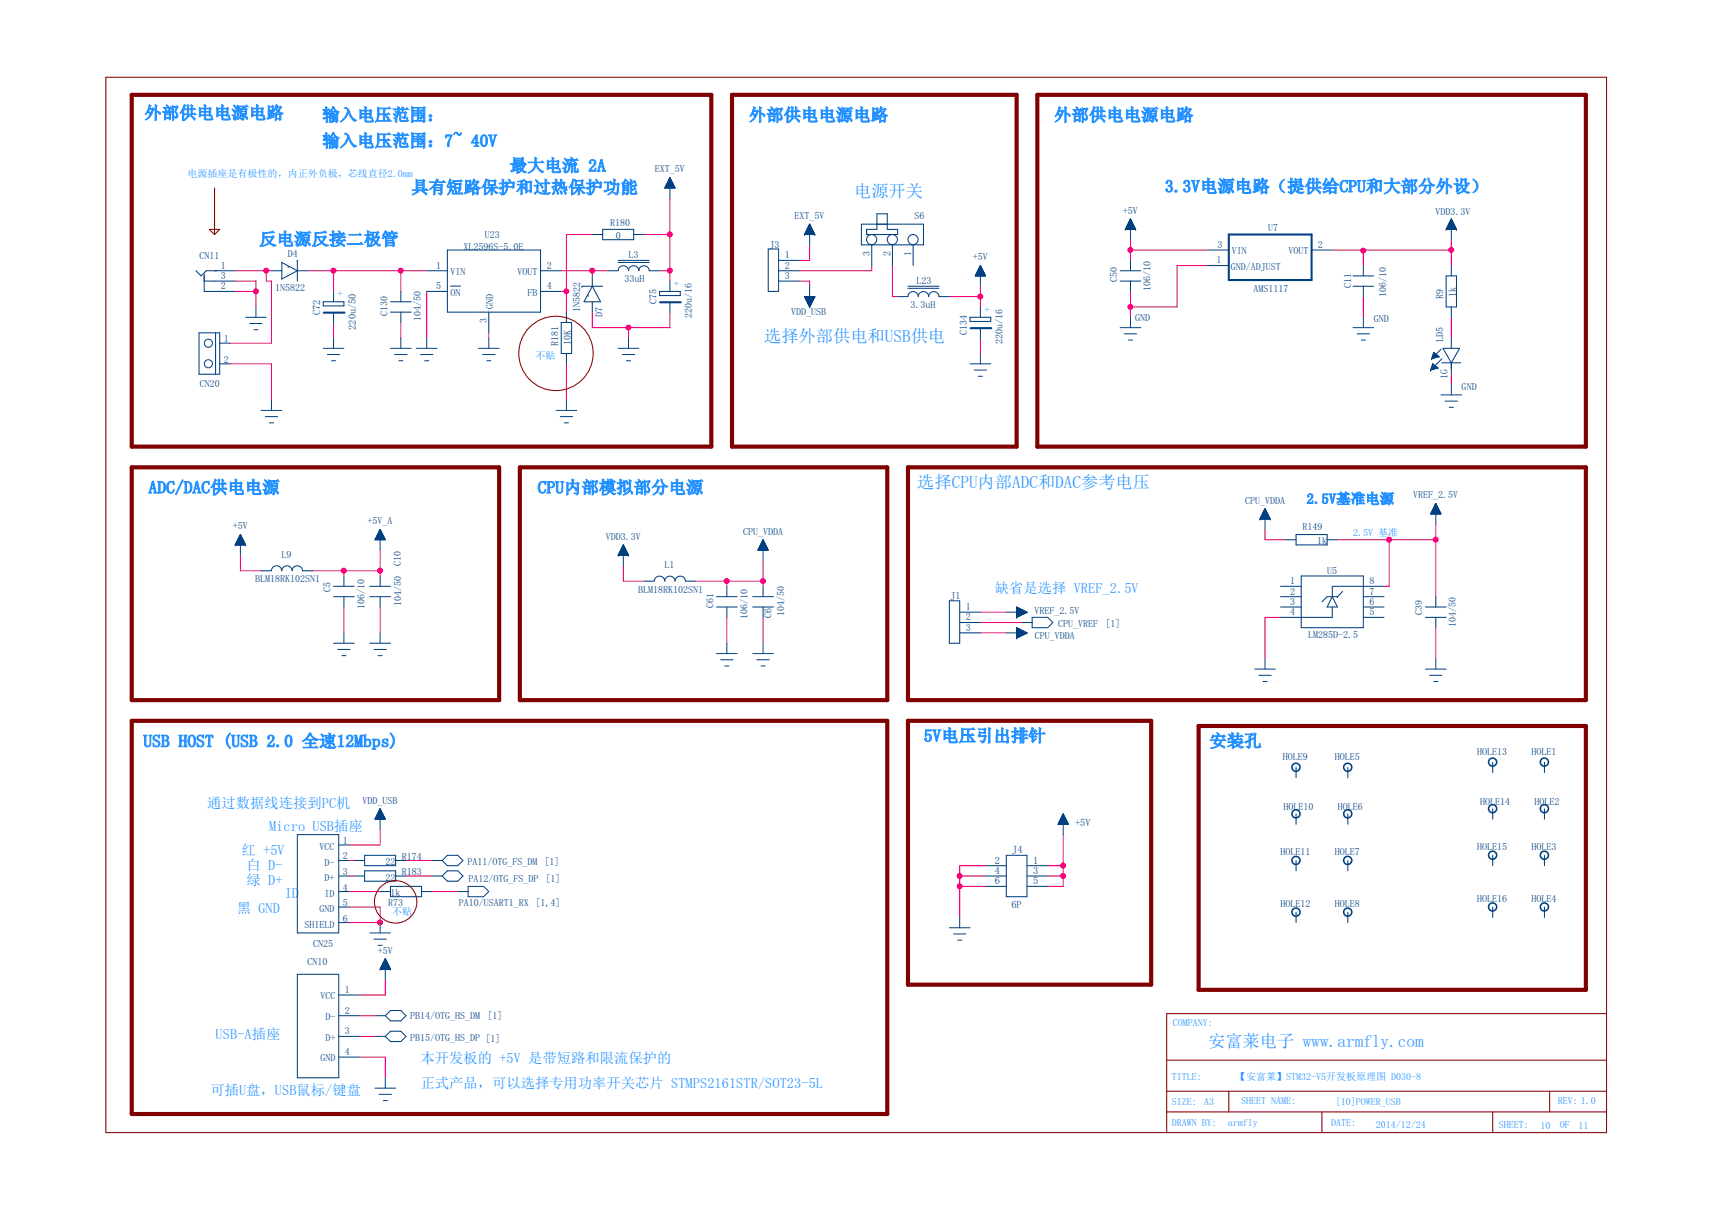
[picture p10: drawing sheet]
<svg xmlns="http://www.w3.org/2000/svg" width="420mm" height="297mm" viewBox="0 0 420 297" stroke-linecap="round" stroke-linejoin="round" font-family="sans-serif">
<g fill="none" stroke="#ff0080" stroke-width=".25">
<path d="M145.4 57.6h-6.4v19M158.1 57.6h6.3M164.4 48.7v20.3M277.4 58.8v5.1M356.2 58.8v6.4M57.7 66.5h8.9M57.7 69h5.1v6.4M57.7 71.5h5.1M65.4 66.5v2.5h1.2v15.2h-10.1M75.5 66.5h29.2M81.9 66.5v5M81.9 79.4v3.6"/>
<path d="M98.4 66.5v5M98.4 79.2v3.8M104.7 71.5v11.5M137.7 66.5h11.5M137.7 71.5h1.3M145.4 66.5v1.2M145.4 76.6v3.8h19v-3.5M161.9 66.5h2.5M196.2 69h2.5v1.3M198.7 60.1v3.8h-2.5M213.9 65.2v1.3h-17.7M219 65.2v7.6h1.3"/>
<path d="M233 72.8h7.6M240.6 70.3v5.1M277.4 71.5v6.4M277.4 61.4h19.1M296.2 65.2h-7.3v10.2h-11.5M327 61.4h29.2M334.5 61.4l.1 .2M334.6 61.4v3.8M334.6 72.8v5.1M356.2 77.9v5.1M56.5 89.3h10.1v8.9M120 81.7v1.3"/>
<path d="M139 89.3v8.9M154.3 80.4v2.6M240.6 83.2v3.6M356.2 91.9v2.5M59 136.3v3.8h5.1M93.3 135v6.4M153 138.9v3.8h5.1M187.3 137.6v6.3M310.5 130v2.5h5M328.2 132.5h24.2M340.9 132.5v11.4h-1.2M352.4 128.7v17.8"/>
<path d="M76.8 140.1h16.5M84.4 140.1v1.3M84.4 149v6.4M93.3 149v6.4M170.8 142.7h16.5M178.4 142.7v1.2M178.4 151.6v6.3M187.3 151.6v6.3M240.6 150.3h6.4M240.6 152.8h10.2M240.6 155.4h6.4M314.3 151.6h-3.8v10.1"/>
<path d="M352.4 154.1v7.6M85.7 211.2h1.2M85.7 215.1h1.2M85.7 218.9h7.6M93.3 203.6v3.8h-7.6M99.6 211.2h6.4M99.6 215.1h6.4M106 218.9h6.3M235.5 215.1h6.4M235.5 217.6h6.4M241.9 212.5h-6.4v12.7M257.1 215.1h3.8"/>
<path d="M257.1 212.5h3.8M260.9 204.9v12.7h-3.8M85.7 222.7h7.6v3.8M85.7 226.5h7.6M93.3 226.5h.1M88.2 249.3h3.8M88.2 254.4h3.8M88.2 259.5h6.4v5.1M94.6 240.5v3.8h-6.4"/>
</g>
<circle cx="277.4" cy="75.3" r=".62" fill="#ff0080"/>
<circle cx="277.4" cy="75.3" r=".62" fill="none" stroke="#ff0080" stroke-width=".25"/>
<circle cx="334.6" cy="61.5" r=".62" fill="#ff0080"/>
<circle cx="334.6" cy="61.5" r=".62" fill="none" stroke="#ff0080" stroke-width=".25"/>
<circle cx="356.2" cy="61.4" r=".62" fill="#ff0080"/>
<circle cx="356.2" cy="61.4" r=".62" fill="none" stroke="#ff0080" stroke-width=".25"/>
<circle cx="277.4" cy="61.4" r=".62" fill="#ff0080"/>
<circle cx="277.4" cy="61.4" r=".62" fill="none" stroke="#ff0080" stroke-width=".25"/>
<circle cx="178.4" cy="142.6" r=".62" fill="#ff0080"/>
<circle cx="178.4" cy="142.6" r=".62" fill="none" stroke="#ff0080" stroke-width=".25"/>
<circle cx="62.8" cy="71.5" r=".62" fill="#ff0080"/>
<circle cx="62.8" cy="71.5" r=".62" fill="none" stroke="#ff0080" stroke-width=".25"/>
<circle cx="81.8" cy="66.4" r=".62" fill="#ff0080"/>
<circle cx="81.8" cy="66.4" r=".62" fill="none" stroke="#ff0080" stroke-width=".25"/>
<circle cx="98.3" cy="66.4" r=".62" fill="#ff0080"/>
<circle cx="98.3" cy="66.4" r=".62" fill="none" stroke="#ff0080" stroke-width=".25"/>
<circle cx="240.6" cy="72.8" r=".62" fill="#ff0080"/>
<circle cx="240.6" cy="72.8" r=".62" fill="none" stroke="#ff0080" stroke-width=".25"/>
<circle cx="187.2" cy="142.6" r=".62" fill="#ff0080"/>
<circle cx="187.2" cy="142.6" r=".62" fill="none" stroke="#ff0080" stroke-width=".25"/>
<circle cx="65.3" cy="66.4" r=".62" fill="#ff0080"/>
<circle cx="65.3" cy="66.4" r=".62" fill="none" stroke="#ff0080" stroke-width=".25"/>
<circle cx="154.2" cy="80.4" r=".62" fill="#ff0080"/>
<circle cx="154.2" cy="80.4" r=".62" fill="none" stroke="#ff0080" stroke-width=".25"/>
<circle cx="145.3" cy="66.4" r=".62" fill="#ff0080"/>
<circle cx="145.3" cy="66.4" r=".62" fill="none" stroke="#ff0080" stroke-width=".25"/>
<circle cx="164.4" cy="66.4" r=".62" fill="#ff0080"/>
<circle cx="164.4" cy="66.4" r=".62" fill="none" stroke="#ff0080" stroke-width=".25"/>
<circle cx="164.4" cy="57.5" r=".62" fill="#ff0080"/>
<circle cx="164.4" cy="57.5" r=".62" fill="none" stroke="#ff0080" stroke-width=".25"/>
<circle cx="139" cy="71.5" r=".62" fill="#ff0080"/>
<circle cx="139" cy="71.5" r=".62" fill="none" stroke="#ff0080" stroke-width=".25"/>
<circle cx="340.9" cy="132.5" r=".62" fill="#ff0080"/>
<circle cx="340.9" cy="132.5" r=".62" fill="none" stroke="#ff0080" stroke-width=".25"/>
<circle cx="352.3" cy="132.5" r=".62" fill="#ff0080"/>
<circle cx="352.3" cy="132.5" r=".62" fill="none" stroke="#ff0080" stroke-width=".25"/>
<circle cx="93.3" cy="226.5" r=".62" fill="#ff0080"/>
<circle cx="93.3" cy="226.5" r=".62" fill="none" stroke="#ff0080" stroke-width=".25"/>
<circle cx="84.4" cy="140.1" r=".62" fill="#ff0080"/>
<circle cx="84.4" cy="140.1" r=".62" fill="none" stroke="#ff0080" stroke-width=".25"/>
<circle cx="93.3" cy="140.1" r=".62" fill="#ff0080"/>
<circle cx="93.3" cy="140.1" r=".62" fill="none" stroke="#ff0080" stroke-width=".25"/>
<circle cx="235.5" cy="215" r=".62" fill="#ff0080"/>
<circle cx="235.5" cy="215" r=".62" fill="none" stroke="#ff0080" stroke-width=".25"/>
<circle cx="235.5" cy="217.6" r=".62" fill="#ff0080"/>
<circle cx="235.5" cy="217.6" r=".62" fill="none" stroke="#ff0080" stroke-width=".25"/>
<circle cx="260.9" cy="212.5" r=".62" fill="#ff0080"/>
<circle cx="260.9" cy="212.5" r=".62" fill="none" stroke="#ff0080" stroke-width=".25"/>
<circle cx="260.9" cy="215" r=".62" fill="#ff0080"/>
<circle cx="260.9" cy="215" r=".62" fill="none" stroke="#ff0080" stroke-width=".25"/>
<path d="M301.6 57.6h20.3v11.1h-20.3zM79.4 76.8h5.1M162 74.2h5.1M238.2 80.6h5.1" fill="none" stroke="#004080" stroke-width=".51"/>
<g fill="none" stroke="#004080" stroke-width=".25">
<path d="M145.4 57.6h2.5M147.9 56.3h7.6v2.5h-7.6zM155.5 57.6h2.6M163.2 46.1h2.4M163.2 46v.1M163.3 46h2.3M163.3 45.9h2.3M163.4 45.7h2v.4M163.4 45.6v.5M163.4 45.6h2M163.5 45.5h1.8M163.5 45.4v.7"/>
<path d="M163.6 45.4h1.7M163.6 45.3h1.6v.8M163.7 45.1h1.4M163.7 45v1.1M163.8 45h1.3M163.8 44.9h1.2v1.2M163.8 44.7v1.4M163.9 44.8h1.1M163.9 44.7h1M163.9 44.5v1.6M163.9 44.6h1M164 44.5h.8"/>
<path d="M164 44.3v1.8M164.1 44.4h.7M164.1 44.3h.6M164.1 44.1v2M164.2 44.2h.5M164.2 44.1h.4v2M164.2 43.9v2.2M164.3 44h.3M164.3 43.9h.2M164.3 43.7v2.4M164.4 43.8h.1M164.4 43.6h.1"/>
<path d="M164.4 43.6v5.1M164.4 43.6l-1.3 2.5h2.6M164.4 43.6l1.3 2.5M164.5 43.8v2.3M164.7 44.2v1.9M164.8 44.4v1.7M164.9 44.6v1.5M165.1 45v1.1M165.2 45.2h-1.6v.9M165.3 45.4v.7M165.5 45.8h-2.1l-.1 .3M165.6 45.8v.3"/>
<path d="M197.4 57.6h.1M197.4 57.6h2.6M197.5 57.5h2.4M197.6 57.4h2.3v.2M197.6 57.3v.3M197.6 57.3h2.2M197.6 57.2h2.2v.4M197.6 57.1v.5M197.7 57.1h2M197.7 57h2v.6M197.7 56.9v.7M197.8 56.9h1.8"/>
<path d="M197.9 57.6v-.8h1.7v.8M197.9 56.7h1.6M197.9 56.6h1.6v1M197.9 56.5v1.1M198 56.5h1.4M198.1 57.6v-1.3h1.3v1.3M198.1 56.3h1.2M198.2 56.2h1.1v1.4M198.2 56h1v1.6M198.2 55.8v1.8M198.3 55.8h.8M198.4 55.8h.7v1.8"/>
<path d="M198.4 55.7v1.9M198.4 55.7h.6M198.4 55.5h.6v2.1M198.4 55.5v2.1M198.5 55.5h.4M198.6 55.3h.3v2.3M198.6 55.2v2.4M198.6 55.2h.2M198.7 55.2h.1M198.7 55v2.6M198.7 55h.1M198.7 55v5.1"/>
<path d="M198.7 55l-1.3 2.6M198.7 55l1.3 2.6M199.2 56h-1v1.6M200 57.6h.1M211.4 55h15.2v5.1h-15.2zM215.2 52.5h2.6v3.8h2.5v1.3h-7.6v-1.3h2.5zM276.2 56.3h.1M276.2 56.3h2.5M276.3 56.2h2.3M276.3 56v.3M276.3 56h2.3v.3M276.4 56h2.1"/>
<path d="M276.5 55.8h1.9M276.5 55.7v.6M276.6 55.7h1.8M276.6 55.5h1.7v.8M276.6 55.5v.8M276.6 55.5h1.6M276.7 55.3h1.5M276.7 55.2v1.1M276.7 55.2h1.5M276.8 55.2h1.3M276.9 54.9h1.1M276.9 54.8v1.5"/>
<path d="M276.9 54.8h1M277 54.7h.9M277 54.6v1.7M277.1 54.7h.8v1.6M277.1 54.5h.7M277.1 54.4v1.9M277.1 54.4h.6M277.2 54.3h.5v2M277.2 54.2v2.1M277.2 54.2h.5M277.3 54.1h.3M277.3 54v2.3"/>
<path d="M277.4 54h.2M277.4 53.9h.1M277.4 53.8v2.5M277.4 53.8h.1M277.4 53.8v5M277.4 53.8l-1.2 2.5M277.4 53.8l1.3 2.5M277.5 53.9v2.4M277.6 54.1v2.2M277.8 54.5v1.8M278 54.9v1.4M278.1 55h-1.3v1.3"/>
<path d="M278.1 55.1v1.2M278.2 55.3v1M278.4 55.7v.6M278.5 55.8h-2.1v.5M278.5 55.9v.4M278.7 56.3h.1M354.9 56.3h.1M354.9 56.3h2.6M355 56.3h2.4M355 56.2h2.4M355.1 56h2.1M355.1 55.8v.5"/>
<path d="M355.2 55.8h2M355.2 55.7v.6M355.3 55.7h1.8M355.3 55.5h1.8v.8M355.3 55.5v.8M355.4 55.5h1.6M355.4 55.3h1.5M355.4 55.2v1.1M355.5 55.2h1.4M355.5 55v1.3M355.6 55h1.2M355.6 54.9h1.1"/>
<path d="M355.6 54.8v1.5M355.7 54.8h1M355.7 54.7h.9M355.7 54.6v1.7M355.8 54.7h.8M355.8 54.5h.8M355.9 54.3h.5v2M355.9 54.2v2.1M356 54.2h.4M356.1 54.1h.3M356.1 54v2.3M356.1 54h.2"/>
<path d="M356.1 53.8l.1 5M356.1 53.9h.1M356.2 53.8h.1M356.2 53.8l-1.3 2.5M356.2 53.8l1.3 2.5M356.2 53.9v2.4M356.4 54.1v2.2M356.5 54.4h-.6l-.1 1.9M356.6 54.5v1.8M356.6 54.7v1.6M356.7 54.9v1.4M356.9 55.1v1.2"/>
<path d="M356.9 55.3v1M357.2 55.7v.6M357.2 55.9v.4M357.3 56h-2.2l-.1 .3M357.4 56.1v.2M357.5 56.3h.1M48.1 66.5l1.2 1.2 1.3-1.2h7.1M50.1 67.2v4.3h7.6M50.1 69h7.6M60.3 77.9h5.1M61.3 79.4h3M62.8 75.4v2.5"/>
<path d="M66.6 66.5h2.6M69.2 64.4l3.8 2.1-3.8 2zM70.7 65.4h.1M73 63.9h.1M73 66.5h2.5M73 63.9v5.1M79.3 74.1h5.1v1h-5.1zM81.9 71.5v2.6M81.9 76.9v2.5M95.8 76.6h5.1M95.8 74.1h5.1M98.4 71.5v2.6"/>
<path d="M98.4 76.6v2.6M104.7 66.5h5.1M104.7 71.5h5.1M109.8 61.4h22.9v15.2h-22.9zM110.6 70.2h2.4M120 76.6v5.1M132.7 66.5h5M132.7 71.5h5M137.7 79.2h2.6v7.6h-2.6zM139 76.6v2.6M142.8 70.3h.1M142.8 70.3h5.1"/>
<path d="M144.3 72.5h.1M145.4 70.3l2 3.8h-4.1zM145.4 67.7v2.6M145.4 74.1v2.5M149.2 66.5l2.5-.1a1.27 1.27 0 0 1 1.3-1.2 1.27 1.27 0 0 1 1.3 1.3 1.27 1.27 0 0 1 1.2-1.3 1.27 1.27 0 0 1 1.3 1.3 1.27 1.27 0 0 1 1.3-1.3 1.27 1.27 0 0 1 1.2 1.3h2.6M151.7 63.9h7.6M151.7 64.4h7.6M161.9 71.5h5.1v1.1h-5.1zM164.4 69v2.5M164.4 74.3v2.6M188.5 61.1h2.6v10.4h-2.6zM191.1 66.5h5.1"/>
<path d="M191.1 69h5.1M191.1 63.9h5.1M197.4 72.8h.1M197.4 72.8h2.6M197.4 72.8l1.3 2.6M197.5 72.9h2.4M197.6 72.8v.2h2.3v-.2M197.6 73.1h2.2M197.6 72.8v.4h2.2v-.4M197.7 73.3h2M197.7 72.8v.6h2v-.6M197.8 73.5h1.8"/>
<path d="M197.9 72.8v.8h1.7v-.8M197.9 73.7h1.6M197.9 72.8v1h1.6v-1M198 74h1.4M198.1 72.8v1.2h1.3v-1.2M198.1 74.1h1.2M198.2 72.8v1.5h1.1M198.2 74.3h1M198.2 72.8v1.7h1v-1.7M198.3 74.5h.8M198.4 72.8v1.8h.7M198.4 74.8h.6"/>
<path d="M198.4 72.8v2h.6M198.5 75h.4M198.6 72.8v2.3h.3M198.6 75.1h.2M198.7 72.8v2.5M198.7 75.4h.1M198.7 70.3v5.1M198.9 72.8v2.3M199 72.8v2.1M199.1 72.8v1.9M199.3 72.8v1.5M200 72.8h.1"/>
<path d="M200 72.8l-1.3 2.6M213.9 60.1v5.1M219 60.1v5.1M220.3 72.8h2.5M222.8 72.8a1.27 1.27 0 0 1 1.3-1.2 1.27 1.27 0 0 1 1.3 1.2M222.8 70.3h7.7M222.8 70.8h7.7M224.1 60.1v5.1M225.4 72.8a1.27 1.27 0 0 1 1.3-1.2 1.27 1.27 0 0 1 1.2 1.2M227.9 72.8a1.27 1.27 0 0 1 1.3-1.2 1.27 1.27 0 0 1 1.3 1.2h2.5M238.1 77.9h5.1v1h-5.1zM239.4 67.6l2.4 .1"/>
<path d="M239.4 67.6v.1M239.5 67.5h2.3M239.5 67.4h2.3v.3M239.6 67.2h2v.5M239.6 67.2v.5M239.6 67.1h2M239.7 67.7v-.7h1.8v.7M239.8 66.9h1.7M239.8 66.8h1.6v.9M239.8 66.8v.9M239.8 66.7h1.6M239.9 66.6h1.4v1.1"/>
<path d="M239.9 66.6v1.1M240 66.5h1.3M240 66.4h1.2v1.3M240 66.3v1.4M240.1 66.3h1.1M240.1 66.2h1v1.5M240.1 66.1v1.6M240.1 66.1h1M240.2 66h.8v1.7M240.2 65.9v1.8M240.3 65.9h.7M240.3 65.8h.6v1.9"/>
<path d="M240.4 65.6h.4v2.1M240.4 65.5v2.2M240.5 65.5h.3M240.5 65.4h.2v2.3M240.5 65.3v2.4M240.6 65.3h.1M240.6 65.2h.1M240.6 65.2l-1.3 2.5h2.6M240.6 65.2v5.1M240.6 75.4v2.5M240.6 65.2l1.3 2.5M240.9 65.7h-.5l-.1 2"/>
<path d="M241.7 67.4h-2.1l-.1 .3M274.9 66.5h5.1M274.9 69h5.1M277.4 63.9v2.6M277.4 69v2.5M277.4 77.9v2.5M296.2 65.2h5.1M296.5 61.4h5.1M321.9 61.4h5.1M332.1 67.7h5M332.1 70.3h5M334.6 65.2v2.5"/>
<path d="M334.6 70.3v2.5M334.6 77.9v2.5M354.9 67.7h2.6v7.7h-2.6zM356.2 65.2v2.5M356.2 75.4v2.5M48.8 81.7h5.1v10.2h-5.1zM52.9 81.7v10.2M53.9 84.2h2.6M53.9 89.3h2.6M62.3 80.9h1M66.6 98.2v2.6M79.3 85.5h5.1"/>
<path d="M80.3 87h3.1M81.4 88.6h1M81.9 83v2.5M95.8 85.5h5.1M96.8 87h3.1M97.9 88.6h1M98.4 83v2.5M102.2 85.5h5.1M103.2 87h3M104.2 88.6h1M104.7 83v2.5M117.4 85.5h5.1"/>
<path d="M118.4 87h3.1M119.5 88.6h1M120 83v2.5M139 86.8v2.5M139 98.2v2.6M151.7 85.5h5.1M152.7 87h3.1M153.7 88.6h1.1M154.3 83v2.5M238.1 89.3h5.1M239.1 90.8h3M240.1 92.4h1"/>
<path d="M240.6 80.7v2.5M240.6 86.8v2.5M274.9 80.4h5.1M275.9 82h3.1M276.9 83.5h1M332.1 80.4h5M333.1 82h3M334.1 83.5h1M351.1 90.8h.1M351.2 90.6h.9M351.3 90.3h1.6M351.4 88.1h.1"/>
<path d="M351.5 87.8h.9M351.5 89.8h.8M351.6 87.5h1.5M351.6 89.6h.3M351.6 89.3h.1M351.6 89.3v1.4M351.6 89.3l-.5 1.5M351.6 89.3l1 .8M351.7 87h.8M351.8 86.8h.4M351.9 86.5h.1M351.9 86.5l-.5 1.6"/>
<path d="M351.9 86.5l1 .8M351.9 86.5v1.4M351.9 89.5v1.1M352.1 86.7v1.1M352.1 89.7v.9M352.4 87v.8M352.4 90v.5M352.6 87.2v.5M352.6 90.1v.3M352.6 90.1l.3 .2M352.6 90.1h-1.2v.7M352.9 90.3h.1"/>
<path d="M352.9 87.3l.2 .2M352.9 87.3h-1.3v.7M352.9 87.3v.3M352.9 90.3l-1.8 .5M353.1 87.5h.1M353.1 87.5l-1.7 .6M353.6 96.9h5.1M353.7 85.7l-1.1 1.1M353.9 89.1h4.6M353.9 88.1l-2.5 2.5M354.1 85.5h4.1l-2 3.6zM354.7 98.5h3"/>
<path d="M355.7 100h1M356.2 83v2.5M356.2 89.1v2.8M356.2 94.4v2.5M64.1 100.8h5.1M65.1 102.3h3M66.1 103.8h1M136.5 100.8h5.1M137.5 102.3h3M138.5 103.8h1M57.7 133.8h.1M57.7 133.8h2.6"/>
<path d="M57.8 133.7h2.4M57.9 133.6h2.3v.2M57.9 133.5v.3M57.9 133.5h2.2M57.9 133.4h2.2v.4M57.9 133.3v.5M58 133.3h2M58 133.2h2v.6M58 133.1v.7M58.1 133.1h1.8M58.2 133.8v-.8h1.7v.8M58.2 132.9h1.6"/>
<path d="M58.2 132.8h1.6v1M58.2 132.7v1.1M58.3 132.7h1.4M58.4 133.8v-1.3h1.3v1.3M58.4 132.5h1.2M58.5 132.4h1.1v1.4M58.5 132.2h1v1.6M58.5 132v1.8M58.6 132h.8M58.7 132h.7v1.8M58.7 131.9v1.9M58.7 131.9h.6"/>
<path d="M58.7 131.7h.6v2.1M58.7 131.7v2.1M58.8 131.7h.4M58.9 131.5h.3v2.3M59 131.4h.1M59 131.2v2.6M59 131.2h.1M59 131.2v5.1M59 131.2l-1.3 2.6M59 131.2l1.3 2.6M59.1 131.4h-.2v2.4M59.5 132.2h-1v1.6"/>
<path d="M60.3 133.8h.1M92.1 132.4v.1M92.1 132.5h2.4M92.1 132.4h2.4M92.2 132.2h2.2v.3M92.3 132v.5M92.3 132h2M92.4 131.7v.8M92.4 131.9h1.8M92.4 131.7h1.8M92.5 131.5v1M92.5 131.7h1.6"/>
<path d="M92.5 131.5h1.6M92.6 131.4h1.4v1.1M92.6 131.4v1.1M92.7 131.4h1.3M92.7 131.2h1.2M92.7 131.1v1.4M92.7 131.1h1.1M92.8 131h1v1.5M92.8 130.9v1.6M92.8 130.9h1M92.9 130.7v1.8M92.9 130.9h.8"/>
<path d="M93 130.7l.7 .1v1.7M93 130.6h.6v1.9M93.1 130.3v2.2M93.1 130.4h.4M93.2 130.3h.3M93.2 130.2h.2v2.3M93.2 130.1v2.4M93.2 130.1h.1M93.3 130h.1M93.3 130l-1.3 2.5h2.6M93.3 130v5M93.3 130l1.3 2.5"/>
<path d="M93.5 130.4v2.1M93.5 130.5h-.5v2M93.9 131.2v1.3M94.1 131.6v.9M94.2 131.8v.7M94.3 132v.5M94.3 132.2h-2.1v.3M94.5 132.4v.1M151.7 136.3h.1M151.7 136.3h2.6M151.8 136.2h2.4M151.8 136.3v-.2h2.4v.2"/>
<path d="M151.9 136h2.2M151.9 135.9h2.1v.4M151.9 135.8v.5M152 135.8h2M152 135.7h2v.6M152 135.7v.6M152.1 135.6h1.8M152.1 135.5h1.8v.8M152.1 135.5v.8M152.2 135.4h1.6M152.2 135.3h1.5v1M152.2 135.3v1"/>
<path d="M152.3 135.2h1.4M152.3 135.1h1.4v1.2M152.3 135v1.3M152.4 135h1.2M152.4 134.9h1.1v1.4M152.4 134.8v1.5M152.5 134.8h1M152.5 134.7h.9v1.6M152.5 134.6v1.7M152.6 134.6h.8M152.6 134.5h.8v1.8M152.6 134.4v1.9"/>
<path d="M152.7 134.4h.6M152.7 134.3h.5v2M152.7 134.2v2.1M152.8 134.2h.4M152.9 134.1h.3v2.2M152.9 134v2.3M152.9 134h.2M152.9 133.8l.1 5.1M152.9 133.9l.1 2.4M153 133.8h.1M153 133.8l-1.3 2.5M153 133.8l1.3 2.5"/>
<path d="M154.3 136.3h.1M186 135h2.5M186 134.9v.1M186.1 134.9h2.4M186.2 134.8h2.2M186.2 134.7v.3M186.2 134.7h2.1M186.3 134.6h2v.4M186.4 134.4h1.8M186.4 135v-.7h1.8v.7M186.5 134.2h1.6v.8M186.5 134.1v.9"/>
<path d="M186.5 134.1h1.5M186.6 134h1.4M186.6 133.9v1.1M186.6 133.9h1.3M186.7 133.8h1.2v1.2M186.7 133.6v1.4M186.7 133.7h1.1M186.8 133.6h1M186.8 133.4v1.6M186.8 133.5h.9M186.9 133.4h.8M186.9 133.2v1.8"/>
<path d="M186.9 133.3h.8M187 133.2h.6M187 133v2M187 133.1h.5M187.1 133h.4v2M187.1 132.8v2.2M187.1 132.9h.3M187.2 132.8h.2M187.2 132.6v2.4M187.2 132.7h.1M187.3 132.5h.1M187.3 132.5v5.1"/>
<path d="M187.3 132.5l-1.3 2.5M187.3 132.5l1.2 2.5h-2.5M187.4 132.7v2.3M187.6 133.1v1.9M187.7 133.3v1.7M187.8 133.5v1.5M188 133.9v1.1M188.2 134.5h-1.9v.5M188.4 134.7v.3M309.2 127.4h.1M309.2 127.4h2.5M309.3 127.3h2.3"/>
<path d="M309.3 127.2v.2M309.4 127.2h2.2v.2M309.4 127.1h2.1v.3M309.4 127v.4M309.4 127h2.1M309.5 126.9h1.9M309.5 126.8v.6M309.6 126.8h1.8M309.6 126.7h1.8v.7M309.6 126.6v.8M309.7 126.6h1.6M309.7 126.4h1.5"/>
<path d="M309.8 126.3h1.3M309.9 126.1h1.1M309.9 125.9v1.5M310 125.9h1M310 125.9h.9v1.5M310 125.7v1.7M310.1 125.8h.8M310.1 125.6h.7M310.2 125.4h.5v2M310.2 125.3v2.1M310.2 125.3h.5M310.3 125.3h.3"/>
<path d="M310.3 125.1v2.3M310.4 125.1h.2M310.4 125.1h.1M310.4 124.9v2.5M310.5 124.9h.1M310.5 124.9v5.1M310.5 124.9l-1.3 2.5M310.5 124.9l1.2 2.5M310.5 125v2.4M310.6 125.2v2.2M310.8 125.6h-.6l-.1 1.8M310.8 125.6v1.8"/>
<path d="M311 126v1.4M311.1 126.2h-1.2l-.1 1.2M311.1 126.2v1.2M311.2 126.4h-1.5v1M311.2 126.4v1M311.4 126.8v.6M311.7 127.4h.1M315.5 132.5h2.6M318.1 131.2h7.6v2.6h-7.6zM325.7 132.5h2.5M351.1 126.1l2.5 .1M351.1 126v.2"/>
<path d="M351.2 125.9h2.4M351.3 126.2v-.3h2.2v.3M351.3 125.8h2.1M351.4 125.6v.6M351.4 125.6h2v.6M351.4 125.6h1.9M351.5 126.2v-.8h1.8v.8M351.5 125.3h1.8M351.6 125.3h1.6v.9M351.6 125.2v1M351.6 125.1h1.5M351.7 125v1.2"/>
<path d="M351.7 125.1h1.4v1.1M351.7 124.9h1.3M351.8 124.8h1.2v1.4M351.9 124.5v1.7M351.9 124.6h1v1.6M351.9 124.5h.9M352 124.4h.8v1.8M352 124.3v1.9M352 124.3h.8M352.1 124.2h.6v2M352.1 124.1v2.1M352.1 124.1h.5"/>
<path d="M352.2 124h.4v2.2M352.2 123.9v2.3M352.2 123.9h.3M352.3 123.8h.2v2.4M352.4 123.6h.1M352.4 123.6v5.1M352.4 123.6l1.2 2.6h-2.5zM352.4 123.7l-.1 2.5M352.9 124.8h-1.1v1.4M64.1 140.1h2.5M66.6 140.1a1.27 1.27 0 0 1 1.3-1.2 1.27 1.27 0 0 1 1.3 1.2M69.2 140.1a1.27 1.27 0 0 1 1.3-1.2 1.27 1.27 0 0 1 1.2 1.2"/>
<path d="M71.7 140.1a1.27 1.27 0 0 1 1.3-1.2 1.27 1.27 0 0 1 1.2 1.2h2.6M81.9 146.5h5M81.9 157.9h5M81.9 143.9h5M82.9 159.4h3M84.4 141.4v2.5M84.4 146.5v2.5M84.4 155.4v2.5M90.8 146.5h5M90.8 157.9h5M90.8 143.9h5M91.8 159.4h3"/>
<path d="M93.3 141.4v2.5M93.3 146.5v2.5M93.3 155.4v2.5M158.1 142.7l2.5-.1a1.27 1.27 0 0 1 1.3-1.2 1.27 1.27 0 0 1 1.2 1.3 1.27 1.27 0 0 1 1.3-1.3 1.27 1.27 0 0 1 1.3 1.3 1.27 1.27 0 0 1 1.3-1.3 1.27 1.27 0 0 1 1.2 1.3h2.6M175.8 146.5h5.1M175.8 149h5.1M178.4 143.9v2.6M178.4 149v2.6M178.4 157.9v2.5M184.7 146.5h5.1M184.7 149h5.1M187.3 143.9v2.6"/>
<path d="M187.3 149v2.6M187.3 157.9v2.5M233 147.5h2.5v10.4h-2.5zM235.5 150.3h5.1M235.5 152.8h5.1M235.5 155.4h5.1M247 150.3h5M247 155.4h5M249.5 156.6h.1M249.5 154.1h.1M249.5 151.6h.1M249.5 149h.1"/>
<path d="M249.5 149v2.6M249.5 154.1v2.5M249.5 154.1l2.5 1.3M249.5 156.5h.3M249.5 156.3h.7M249.5 156.3h.9M249.5 156.1h1.1M249.5 155.9h1.5M249.5 155.8h1.7M249.5 155.7h1.9M249.5 155.6h2.2M249.5 155.5h2.3"/>
<path d="M249.5 155.4h2.5M249.5 155.2h2.2M249.5 155.1h2M249.5 155h1.8v.7M249.5 154.9h1.7M249.5 154.8h1.4M249.5 154.7h1.2M249.5 154.6h1M249.5 154.5h.8M249.5 154.4h.6M249.5 154.3h.4v2.1M249.5 154.2h.2"/>
<path d="M249.5 149.2h.4v2.1M249.5 149.9h1.8v.8M249.5 149l2.5 1.3M249.5 151.5h.3M249.5 151.3h.5M249.5 151.2h.9M249.5 151h1.1M249.5 150.7h1.7M249.5 150.7h1.9M249.5 150.5h2.2M249.5 150.5h2.3M249.5 150.3h2.5"/>
<path d="M249.5 150.2h2.2M249.5 150h2M249.5 149.8h1.7M249.5 149.7h1.4M249.5 149.6h1.2M249.5 149.5h1M249.5 149.4h.8M249.5 149.3h.6M249.5 149.1h.2M249.7 149.1v2.4M249.7 154.2v2.3M249.8 149.2v2.2"/>
<path d="M249.8 154.3v2.2M250 154.3v2.1h-.5M250 149.3v2M250.1 149.3v2M250.1 154.4v1.9M250.2 149.4v1.8l-.7 .1M250.2 154.5v1.8M250.3 149.4v1.8M250.3 154.5v1.8M250.4 149.5v1.6M250.4 154.6v1.6M250.5 149.5v1.5"/>
<path d="M250.5 154.6v1.5M250.6 149.6v1.4M250.6 154.6v1.5M250.7 149.6v1.4M250.7 154.7v1.3M250.8 152.8h2.5M250.8 154.8v1.2h-1.3M250.8 149.7v1.2l-1.3 .1M250.9 149.7v1.1M250.9 154.8v1.1M251 149.8v1h-1.5M251 154.9v1"/>
<path d="M251.1 149.8v.9M251.1 154.9v.9M251.2 149.9v.8M251.2 155v.8M251.4 150v.6M251.4 155.1v.6M251.5 150v.5M251.5 155.1v.5M251.6 150.1v.4M251.6 155.2v.4M251.7 150.2v.3M251.7 155.2v.3"/>
<path d="M251.8 150.2v.2M251.8 155.3v.2M251.9 150.2v.1M251.9 155.3v.1M252 155.4h.1M252 150.3h.1M252 155.4l-2.5 1.2M252 150.3l-2.5 1.3M253.3 151.6h3.8l1.3 1.2-1.3 1.3h-3.8zM314.3 146.5h5.1M314.3 149h5.1M314.3 143.9h5.1"/>
<path d="M319.4 141.4h15.2v12.7h-15.2zM327 146.5l1.2 2.5h-2.5zM327 149v2.6h-12.7M328.2 146.5h.1M328.2 146.5h-2.5l-1.3 1.2M329.5 145.2l-1.3 1.3M334.6 146.5h5.1M334.6 149h5.1M334.6 151.6h5.1M339.7 143.9h-12.7v2.6M349.8 149h5.1M349.8 151.6h5.1"/>
<path d="M352.4 146.5v2.5M352.4 151.6v2.5M83.9 161h1M92.8 161h1M175.8 160.4h5.1M176.9 162h3M177.9 163.5h1M184.7 160.4h5.1M185.7 162h3.1M186.8 163.5h1M307.9 164.3h5.1M308.9 165.8h3.1"/>
<path d="M310 167.3h1M310.5 161.7v2.6M349.8 164.3h5.1M350.8 165.8h3.1M351.9 167.3h1M352.4 161.7v2.6M92.6 199.9v1.2M92.7 199.9l1.3 .1v1.1M92.7 199.8h1.2M92.7 199.7v1.4M92.7 199.7h1.1M92.8 199.6h1v1.5"/>
<path d="M92.8 199.5v1.6M92.8 199.5h1M92.9 199.4h.8M92.9 199.3v1.8M93 199.3h.7M93 199.2h.6M93 199.1v2M93 199.1h.5M93.1 199h.4M93.1 198.8v2.3M93.2 198.9h.3M93.2 198.8h.2"/>
<path d="M93.2 198.7v2.4M93.2 198.7h.1M93.3 198.6h.1M93.3 198.5v5.1M93.3 198.5l-1.3 2.6h2.6M93.3 198.5l1.3 2.6M93.4 198.8v2.3M93.5 199v2.1M93.6 199.2v1.9M93.7 199.3v1.8M93.9 199.8v1.3M260.8 199.9v2.5"/>
<path d="M260.9 199.9h.1M260.9 199.8h.1M260.9 199.8v5.1M260.9 199.8l1.3 2.6h-2.5zM318.1 188.4v2.5M318.1 199.8v2.6M330.8 188.4v2.5M330.8 199.8v2.6M366.3 187.1v2.6M366.3 198.5v2.6M379 187.1v2.6M379 198.5v2.6"/>
<path d="M73 204.9h10.1v24.1h-10.1zM83.1 207.4h2.6M83.1 211.2h2.6M83.1 215.1h2.6M83.1 218.9h2.6M86.9 211.2h2.6M86.9 215.1h2.6M89.5 210h7.6v2.5h-7.6zM89.5 213.8h7.6v2.5h-7.6zM92.1 201v.1M92.1 201h2.4M92.2 200.8h2.2v.3"/>
<path d="M92.3 200.6h2M92.3 200.5v.6M92.3 200.5h2M92.4 200.4h1.8M92.4 200.3v.8M92.4 200.3h1.8M92.5 200.2h1.6M92.5 200.1v1M92.5 200.1h1.6M92.6 200h1.4M93.3 218.9h2.5M94.1 200.2v.9"/>
<path d="M94.2 200.4v.7M94.3 200.6v.5M94.3 200.7h-2.1v.4M94.5 201v.1M95.8 217.6h7.7v2.5h-7.7zM97.1 211.2h2.5M97.1 215.1h2.5M103.5 218.9h2.5M106 211.2h2.5M106 215.1h2.5M108.5 211.2l1.3-1.2h2.5l1.3 1.2-1.3 1.3h-2.5zM108.5 215.1l1.3-1.3h2.5l1.3 1.3-1.3 1.2h-2.5z"/>
<path d="M112.3 218.9h2.6M114.9 217.6h3.8l1.3 1.3-1.3 1.2h-3.8zM241.9 215.1h5.1M241.9 217.6h5.1M241.9 212.5h5.1M247 210h5v10.1h-5zM252 215.1h5.1M252 217.6h5.1M252 212.5h5.1M259.7 202.3l2.5 .1M259.7 202.2v.2M259.8 202.1h2.3"/>
<path d="M259.8 202.4v-.3h2.3v.3M259.9 202h2.1M259.9 201.8h2v.6M259.9 201.8v.6M260 201.8h1.9M260 202.4v-.8h1.9v.8M260.1 201.5h1.7M260.1 201.5h1.6v.9M260.2 201.3h1.5v1.1M260.2 201.2v1.2M260.3 201.1h1.3M260.3 201h1.3v1.4"/>
<path d="M260.3 201v1.4M260.4 201h1.1M260.4 200.8h1v1.6M260.6 200.6h.8v1.8M260.6 200.4h.6v2M260.6 200.3v2.1M260.7 200.3h.5M260.7 200.2h.4v2.2M260.7 200.1v2.3M260.8 200.1h.3M260.8 200h.3v2.4M261.3 200.5h-.7v1.9"/>
<path d="M261.4 200.7h-.9l-.1 1.7M261.7 201.3h-1.5l-.1 1.1M318.1 211.2v2.6M330.8 211.2v2.6M366.3 210v2.5M379 210v2.5M73 239.2h10.1v25.4h-10.1zM83.1 222.7h2.6M83.1 226.5h2.6M90.8 229h5M91.8 230.5h3M92.8 232.1h1"/>
<path d="M93.3 237.9h.1M93.3 226.5v2.5M93.3 237.9h2.5M93.3 237.8h2.5M93.4 237.9v-.2h2.3v.2M93.5 237.6h2.2M93.5 237.5h2.1v.4M93.5 237.4v.5M93.5 237.4h2.1M93.6 237.3h1.9v.6M93.6 237.3v.6M93.7 237.2h1.8"/>
<path d="M93.7 237.1h1.8v.8M93.7 237.1v.8M93.8 237h1.6M93.8 236.9h1.5v1M93.9 236.7h1.3v1.2M93.9 236.6v1.3M94 236.6h1.2M94 236.5h1.1v1.4M94 236.4v1.5M94.1 236.4h1M94.1 236.3h.9v1.6M94.1 236.2v1.7"/>
<path d="M94.2 236.2h.8M94.2 236.1h.7v1.8M94.3 235.9h.5v2M94.3 235.8v2.1M94.3 235.8h.5M94.4 235.7h.3v2.2M94.4 235.6v2.3M94.5 235.6h.2M94.5 235.4l.1 5.1M94.5 235.5l.1 2.4M94.6 235.4h.1M94.6 235.4l-1.3 2.5"/>
<path d="M94.6 235.4l1.2 2.5M94.9 236h-.6l-.1 1.9M95.3 236.8h-1.5v1.1M95.8 237.9h.1M233 227.8h5.1M234 229.3h3.1M235 230.8h1M235.5 225.2v2.6M318.1 223.9v2.6M330.8 223.9v2.6M366.3 222.7v2.5M379 222.7v2.5"/>
<path d="M83.1 244.3h5.1M83.1 249.3h5.1M83.1 254.4h5.1M83.1 259.5h5.1M92 249.3h2.6M92 254.4h2.6M95.8 248.1h2.6l1.2 1.2-1.2 1.3h-2.6l-1.2-1.3zM95.8 253.2h2.6l1.2 1.2-1.2 1.3h-2.6l-1.2-1.3zM92 267.1h5.1M93 268.6h3.1M94.1 270.2h1M94.6 264.6v2.5"/>
<circle cx="213.9" cy="58.8" r="1.25"/>
<circle cx="219" cy="58.8" r="1.25"/>
<circle cx="224.1" cy="58.8" r="1.25"/>
<circle cx="51.1" cy="89.3" r="1"/>
<circle cx="51.1" cy="84.3" r="1"/>
</g>
<g fill="none" stroke="#004080" stroke-width=".38">
<circle cx="318.1" cy="199.8" r="1"/>
<circle cx="318.1" cy="188.4" r="1"/>
<circle cx="330.8" cy="199.8" r="1"/>
<circle cx="330.8" cy="188.4" r="1"/>
<circle cx="366.3" cy="198.5" r="1"/>
<circle cx="366.3" cy="187.1" r="1"/>
<circle cx="379" cy="198.5" r="1"/>
<circle cx="379" cy="187.1" r="1"/>
<circle cx="318.1" cy="211.2" r="1"/>
<circle cx="330.8" cy="211.2" r="1"/>
<circle cx="366.3" cy="209.9" r="1"/>
<circle cx="379" cy="209.9" r="1"/>
<circle cx="318.1" cy="223.9" r="1"/>
<circle cx="330.8" cy="223.9" r="1"/>
<circle cx="366.3" cy="222.6" r="1"/>
<circle cx="379" cy="222.6" r="1"/>
</g>
<path d="M32.3 23.3h142.3v86.3h-142.3zM179.7 23.3h69.8v86.3h-69.8zM254.6 23.3h134.6v86.3h-134.6zM32.3 114.7h90.2v57.2h-90.2zM127.6 114.7h90.2v57.2h-90.2zM222.8 114.7h166.4v57.2h-166.4zM32.3 177h185.5v96.5h-185.5zM222.8 177h59.7v64.7h-59.7zM294.2 178.2h95v64.8h-95z" fill="none" stroke="#800000" stroke-width="1"/>
<g fill="none" stroke="#800000" stroke-width=".25">
<path d="M26 19h368.3v259h-368.3zM51.4 56.3h2.5l-1.2 1.3zM52.7 46.1v11.5M394.3 248.8h-108v29.2M286.3 260.3h108M286.3 273h108M286.3 267.9h108M301.6 267.9v5.1M324.4 273v5M366.3 273v5M380.3 267.9v5.1"/>
<circle cx="136.4" cy="86.8" r="9.1"/>
<circle cx="97.1" cy="221.4" r="5.2"/>
</g>
<g font-size="4.2" fill="#2291ff">
<text x="35.4" y="29.2">外部供电电源电路</text>
<text x="79.1" y="29.7">输入电压范围：</text>
<text x="183.8" y="29.7">外部供电电源电路</text>
<text x="258.7" y="29.7">外部供电电源电路</text>
<text x="79.1" y="36">输入电压范围：7~ 40V</text>
<text x="101" y="47.5">具有短路保护和过热保护功能</text>
<text x="125.1" y="42.1">最大电流 2A</text>
<text x="285.9" y="47.2">3.3V电源电路（提供给CPU和大部分外设）</text>
<text x="209.6" y="48.4">电源开关</text>
<text x="63.6" y="60.2">反电源反接二极管</text>
<text x="187.5" y="84">选择外部供电和USB供电</text>
<text x="225.1" y="119.8">选择CPU内部ADC和DAC参考电压</text>
<text x="36.4" y="121.1">ADC/DAC供电电源</text>
<text x="131.9" y="121.1">CPU内部模拟部分电源</text>
<text x="35.2" y="183.4">USB HOST (USB 2.0 全速12Mbps)</text>
<text x="226.7" y="182.1">5V电压引出排针</text>
<text x="296.8" y="183.3">安装孔</text>
<text x="296.5" y="257">安富莱电子 www.armfly.com</text>
</g>
<g font-size="3.5" fill="#2291ff">
<text x="320.7" y="123.7">2.5V基准电源</text>
<text x="244.2" y="145.5">缺省是选择 VREF_2.5V</text>
<text x="50.9" y="198.2">通过数据线连接到PC机</text>
<text x="59.3" y="210">红 +5V</text>
<text x="66" y="204">Micro USB插座</text>
<text x="60.5" y="213.7">白 D-</text>
<text x="60.5" y="217.3">绿 D+</text>
<text x="69.9" y="220.3">ID</text>
<text x="58.1" y="224">黑 GND</text>
<text x="52.9" y="255.1">USB-A插座</text>
<text x="103.2" y="261">本开发板的 +5V 是带短路和限流保护的</text>
<text x="51.6" y="268.9">可插U盘，USB鼠标/键盘</text>
<text x="103.2" y="267.1">正式产品，可以选择专用功率开关芯片 STMPS2161STR/SOT23-5L</text>
</g>
<g font-size="2.5" fill="#2291ff">
<text x="46" y="43.3">电源插座是有极性的，内正外负极，芯线直径2.0mm</text>
<text x="167" y="70.2" transform="rotate(-90 167 70.2)">+</text>
<text x="84.4" y="72.8" transform="rotate(-90 84.4 72.8)">+</text>
<text x="243.2" y="76.6" transform="rotate(-90 243.2 76.6)">+</text>
<text x="131.4" y="88.1">不贴</text>
<text x="332.1" y="131.5">2.5V 基准</text>
<text x="96.2" y="224.7">不贴</text>
<text x="287.9" y="251.9">COMPANY:</text>
<text x="287.6" y="265.1">TITLE:</text>
<text x="303.3" y="265.1">【安富莱】STM32-V5开发板原理图 D030-8</text>
<text x="287.6" y="271.2">SIZE:</text>
<text x="295.5" y="271.2">A3</text>
<text x="304.6" y="270.9">SHEET NAME:</text>
<text x="327.9" y="271.2">[10]POWER_USB</text>
<text x="382.3" y="270.9">REV: 1.0</text>
<text x="287.6" y="276.5">DRAWN BY:</text>
<text x="301.3" y="276.3">armfly</text>
<text x="326.7" y="276.5">DATE:</text>
<text x="337.6" y="276.8">2014/12/24</text>
<text x="367.9" y="277">SHEET:</text>
<text x="378.1" y="277.1">10</text>
<text x="382.9" y="277">OF</text>
<text x="387.4" y="277.1">11</text>
</g>
<g font-size="2.5" fill="#004080">
<text x="160.7" y="42.3">EXT_5V</text>
<text x="195" y="53.8">EXT_5V</text>
<text x="224.4" y="53.7">S6</text>
<text x="275.6" y="52.5">+5V</text>
<text x="352.3" y="52.7">VDD3.3V</text>
<text x="119" y="58.5">U23</text>
<text x="149.8" y="55.5">R180</text>
<text x="151.1" y="58.7">0</text>
<text x="311.2" y="56.6">U7</text>
<text x="48.9" y="63.5">CN11</text>
<text x="54.2" y="66">1</text>
<text x="70.6" y="63.2">D4</text>
<text x="107" y="66">1</text>
<text x="113.8" y="61.3">XL2596S-5.0E</text>
<text x="134.2" y="66">2</text>
<text x="154.2" y="63.3">L3</text>
<text x="188.8" y="60.8">J3</text>
<text x="192.6" y="63.4">1</text>
<text x="192.6" y="66">2</text>
<text x="213.4" y="62.9" transform="rotate(-90 213.4 62.9)">3</text>
<text x="218.5" y="62.9" transform="rotate(-90 218.5 62.9)">2</text>
<text x="223.6" y="62.9" transform="rotate(-90 223.6 62.9)">1</text>
<text x="238.7" y="63.9">+5V</text>
<text x="298.6" y="64.7">1</text>
<text x="298.8" y="60.9">3</text>
<text x="302.3" y="62.4">VIN</text>
<text x="316.2" y="62.4">VOUT</text>
<text x="323.4" y="60.9">2</text>
<text x="54.2" y="68.5">3</text>
<text x="54.2" y="71">2</text>
<text x="67.6" y="71.3">1N5822</text>
<text x="107" y="71">5</text>
<text x="110.6" y="67.5">VIN</text>
<text x="127" y="67.5">VOUT</text>
<text x="134.2" y="71">4</text>
<text x="153.2" y="69.3">33uH</text>
<text x="192.6" y="68.5">3</text>
<text x="224.9" y="69.6">L23</text>
<text x="274.1" y="69.1" transform="rotate(-90 274.1 69.1)">C50</text>
<text x="282.4" y="71.5" transform="rotate(-90 282.4 71.5)">106/10</text>
<text x="302.1" y="66.3">GND/ADJUST</text>
<text x="307.7" y="71.6">AMS1117</text>
<text x="331.6" y="70.7" transform="rotate(-90 331.6 70.7)">C11</text>
<text x="78.6" y="77.4" transform="rotate(-90 78.6 77.4)">C72</text>
<text x="95.1" y="77.6" transform="rotate(-90 95.1 77.6)">C130</text>
<text x="110.6" y="72.6">ON</text>
<text x="121" y="75.9" transform="rotate(-90 121 75.9)">GND</text>
<text x="129.4" y="72.6">FB</text>
<text x="142.4" y="76.5" transform="rotate(-90 142.4 76.5)">1N5822</text>
<text x="147.9" y="77.9" transform="rotate(-90 147.9 77.9)">D7</text>
<text x="161.1" y="74.7" transform="rotate(-90 161.1 74.7)">C75</text>
<text x="194.1" y="77.4">VDD_USB</text>
<text x="223.4" y="75.6">3.3uH</text>
<text x="340.2" y="72.8" transform="rotate(-90 340.2 72.8)">106/10</text>
<text x="354.1" y="73.3" transform="rotate(-90 354.1 73.3)">R9</text>
<text x="357.3" y="72.8" transform="rotate(-90 357.3 72.8)">1k</text>
<text x="54.9" y="84">1</text>
<text x="87.4" y="80.9" transform="rotate(-90 87.4 80.9)">220u/50</text>
<text x="103.3" y="78.9" transform="rotate(-90 103.3 78.9)">104/50</text>
<text x="119.5" y="79.4" transform="rotate(-90 119.5 79.4)">3</text>
<text x="169.8" y="78.1" transform="rotate(-90 169.8 78.1)">220u/16</text>
<text x="237.3" y="82.3" transform="rotate(-90 237.3 82.3)">C134</text>
<text x="278.6" y="78.9">GND</text>
<text x="337.1" y="79.2">GND</text>
<text x="354.2" y="84" transform="rotate(-90 354.2 84)">LD5</text>
<text x="54.9" y="89.1">2</text>
<text x="137" y="84.9" transform="rotate(-90 137 84.9)">R181</text>
<text x="140.1" y="84.8" transform="rotate(-90 140.1 84.8)">10K</text>
<text x="246" y="84.5" transform="rotate(-90 246 84.5)">220u/16</text>
<text x="49.1" y="95">CN20</text>
<text x="355.3" y="93.1" transform="rotate(-90 355.3 93.1)">1G</text>
<text x="358.7" y="95.7">GND</text>
<text x="305.5" y="123.6">CPU_VDDA</text>
<text x="346.8" y="122.3">VREF_2.5V</text>
<text x="57.1" y="130">+5V</text>
<text x="90.2" y="128.7">+5V_A</text>
<text x="182.4" y="131.2">CPU_VDDA</text>
<text x="319.6" y="130">R149</text>
<text x="69.1" y="136.9">L9</text>
<text x="148.7" y="132.5">VDD3.3V</text>
<text x="323.2" y="133.6">1k</text>
<text x="62.6" y="143">BLM18RK102SN1</text>
<text x="98.4" y="138.9" transform="rotate(-90 98.4 138.9)">C10</text>
<text x="163.1" y="139.5">L1</text>
<text x="316.6" y="143.4">1</text>
<text x="325.7" y="140.9">U5</text>
<text x="336.1" y="143.4">8</text>
<text x="81.1" y="145.4" transform="rotate(-90 81.1 145.4)">C5</text>
<text x="89.4" y="149.4" transform="rotate(-90 89.4 149.4)">106/10</text>
<text x="98.5" y="148.8" transform="rotate(-90 98.5 148.8)">104/50</text>
<text x="156.6" y="145.5">BLM18RK102SN1</text>
<text x="175.1" y="149.1" transform="rotate(-90 175.1 149.1)">C61</text>
<text x="233.3" y="147.2">J1</text>
<text x="237.1" y="149.8">1</text>
<text x="316.6" y="146">2</text>
<text x="316.6" y="148.5">3</text>
<text x="336.1" y="146">7</text>
<text x="336.1" y="148.5">6</text>
<text x="183.4" y="152" transform="rotate(-90 183.4 152)">106/10</text>
<text x="189.3" y="151.8" transform="rotate(-90 189.3 151.8)">C6</text>
<text x="192.4" y="151.3" transform="rotate(-90 192.4 151.3)">104/50</text>
<text x="237.1" y="152.3">2</text>
<text x="237.1" y="154.9">3</text>
<text x="253.9" y="150.8">VREF_2.5V</text>
<text x="259.7" y="153.8">CPU_VREF</text>
<text x="271.3" y="153.9">[1]</text>
<text x="316.6" y="151">4</text>
<text x="336.1" y="151">5</text>
<text x="349" y="151" transform="rotate(-90 349 151)">C39</text>
<text x="357.3" y="153.8" transform="rotate(-90 357.3 153.8)">104/50</text>
<text x="254" y="157">CPU_VDDA</text>
<text x="321" y="156.6">LM285D-2.5</text>
<text x="362.5" y="185.4">HOLE13</text>
<text x="375.8" y="185.4">HOLE1</text>
<text x="314.9" y="186.7">HOLE9</text>
<text x="327.6" y="186.7">HOLE5</text>
<text x="89" y="197.3">VDD_USB</text>
<text x="363.3" y="197.6">HOLE14</text>
<text x="376.6" y="197.6">HOLE2</text>
<text x="263.9" y="202.9">+5V</text>
<text x="315" y="198.9">HOLE10</text>
<text x="328.3" y="198.9">HOLE6</text>
<text x="78.4" y="208.7">VCC</text>
<text x="84.1" y="207.2">1</text>
<text x="248.4" y="209.4">J4</text>
<text x="314.3" y="209.8">HOLE11</text>
<text x="327.6" y="209.8">HOLE7</text>
<text x="362.5" y="208.6">HOLE15</text>
<text x="375.8" y="208.6">HOLE3</text>
<text x="79.7" y="212.6">D-</text>
<text x="84.1" y="211">2</text>
<text x="84.1" y="214.8">3</text>
<text x="94.6" y="212.3">22</text>
<text x="98.6" y="211.2">R174</text>
<text x="98.6" y="214.8">R183</text>
<text x="114.7" y="212.3">PA11/OTG_FS_DM [1]</text>
<text x="244.2" y="212">2</text>
<text x="244.2" y="214.5">4</text>
<text x="253.6" y="212">1</text>
<text x="253.6" y="214.5">3</text>
<text x="79.7" y="216.4">D+</text>
<text x="79.7" y="220.2">ID</text>
<text x="84.1" y="218.6">4</text>
<text x="94.6" y="216.2">22</text>
<text x="95.8" y="220">1k</text>
<text x="115" y="216.4">PA12/OTG_FS_DP [1]</text>
<text x="244.2" y="217.1">6</text>
<text x="253.6" y="217.1">5</text>
<text x="362.5" y="221.4">HOLE16</text>
<text x="375.8" y="221.4">HOLE4</text>
<text x="74.7" y="227.8">SHIELD</text>
<text x="78.4" y="224">GND</text>
<text x="84.1" y="222.4">5</text>
<text x="84.1" y="226.2">6</text>
<text x="95.2" y="222.3">R73</text>
<text x="112.6" y="222.3">PA10/USART1_RX [1,4]</text>
<text x="248.2" y="222.8">6P</text>
<text x="314.3" y="222.7">HOLE12</text>
<text x="327.6" y="222.7">HOLE8</text>
<text x="76.9" y="232.4">CN25</text>
<text x="75.4" y="236.9">CN10</text>
<text x="92.7" y="234.1">+5V</text>
<text x="78.7" y="245.3">VCC</text>
<text x="84.7" y="243.8">1</text>
<text x="79.9" y="250.4">D-</text>
<text x="84.7" y="248.8">2</text>
<text x="100.7" y="250.1">PB14/OTG_HS_DM</text>
<text x="119.6" y="250.2">[1]</text>
<text x="79.9" y="255.5">D+</text>
<text x="84.7" y="253.9">3</text>
<text x="100.7" y="255.6">PB15/OTG_HS_DP [1]</text>
<text x="78.7" y="260.6">GND</text>
<text x="84.7" y="259">4</text>
</g>
</svg>
